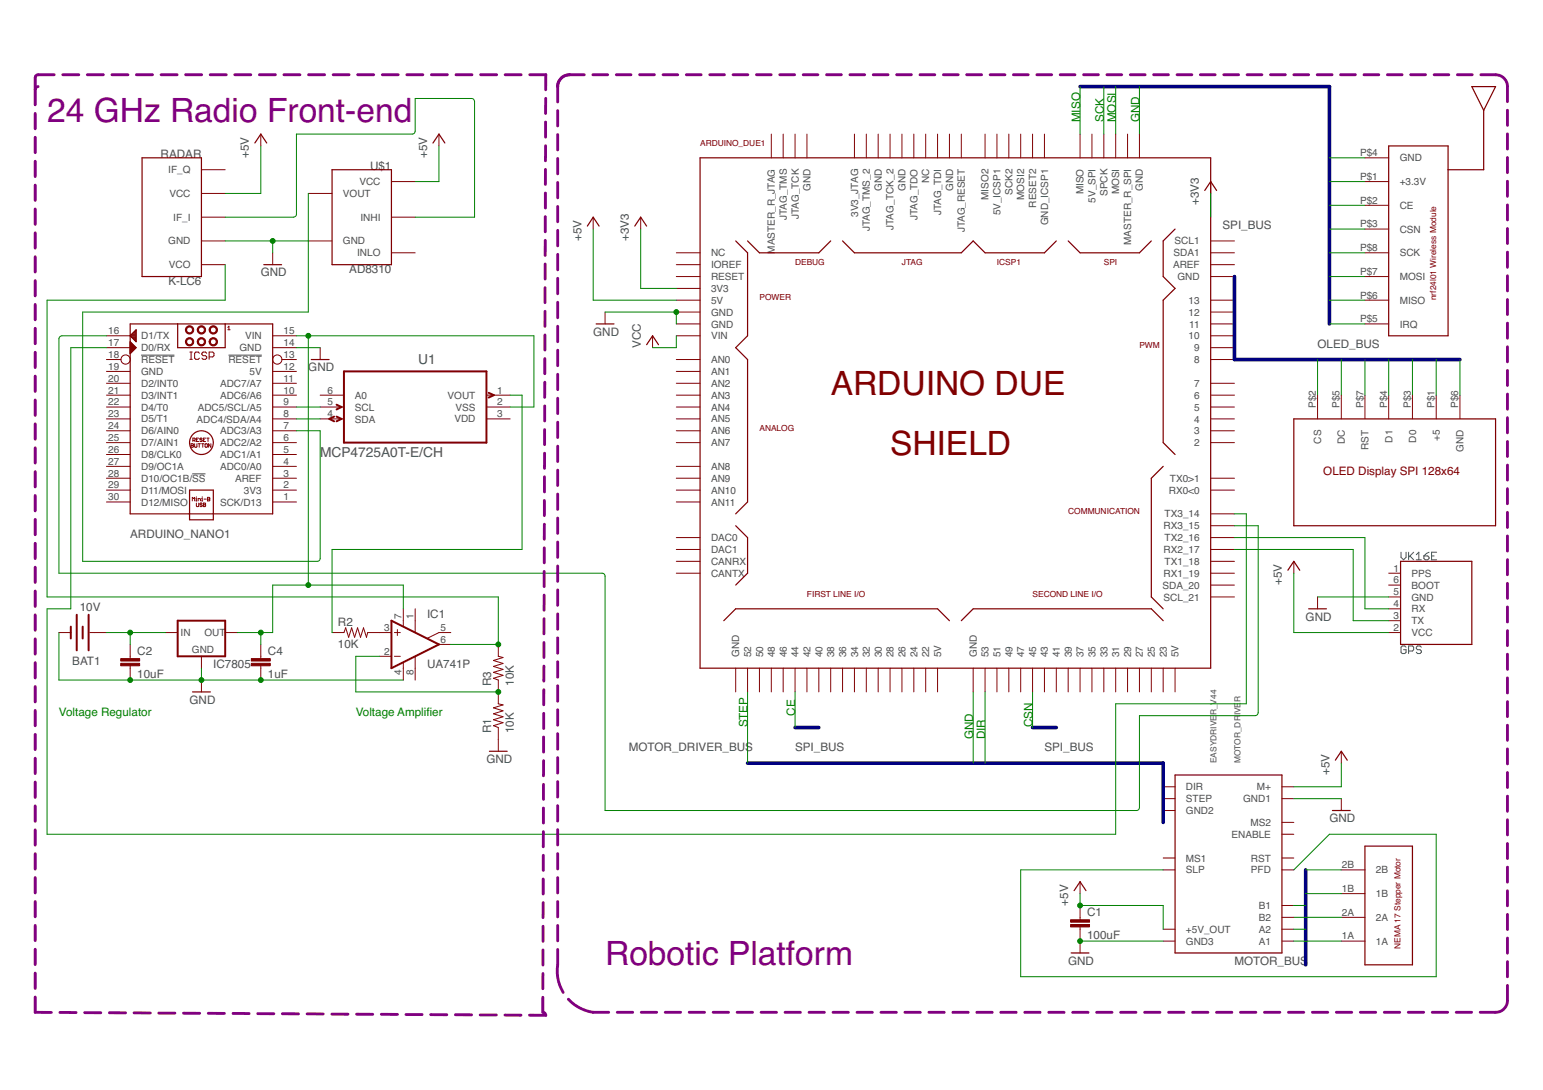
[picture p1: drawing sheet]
<svg xmlns="http://www.w3.org/2000/svg" width="297mm" height="210mm" viewBox="0 0 297 210" stroke-linecap="round" stroke-linejoin="round" font-family="sans-serif">
<g fill="none" stroke="#505050" stroke-width=".19">
<path d="M27.2 68.4h6.4M44 68.4h6.4M37 91.2h2.6M269.7 106.3v1l.5 .5 .5-.5v-1M271.2 106.3v1.5M271.4 107.1l.7 .7M272.1 106.3l-.9 1M272.6 106.8l.5-.5v1.5M272.6 107.8h1M274.1 107.1h.7l.3 .2v.2l-.3 .3h-.4l-.3-.3zM275.1 106.3l-.5 .3-.5 .5M275.6 107.1h.5"/>
<path d="M276.6 106.3h-1v1.5h1M270.7 124.6l-.3-.2h-.5l-.2 .2v1l.2 .3h.5l.3-.3v-.5h-.5M271.2 125.4h.7l.2-.3v-.5l-.2-.2h-.7v1.5M273.6 124.6l-.2-.2h-.5l-.3 .2v.3l.3 .2h.5l.2 .3v.2l-.2 .3h-.5l-.3-.3"/>
</g>
<g fill="none" stroke="#800000" stroke-width=".23">
<path d="M283.3 16.7h4.6l-2.3 4.6zM27.3 30.4h11.5v22.9h-11.5zM49.1 27.5l1.1-1.7 1.2 1.7M63.9 32.7h11.5v18.3h-11.5zM83.4 27.5l1.1-1.7 1.1 1.7M134.8 30.4h98.3v98.3h-98.3zM231.9 36.7l1.2-1.7 1.1 1.7M267.3 28.1h11.5v36.6h-11.5zM285.6 21.3v11.4h-6.8M50.8 51h3.4M113.1 43.5l1.1-1.7 1.1 1.7M122.2 43.5l1.1-1.7 1.2 1.7"/>
<path d="M141.6 46.4l2.3 2.3v16l-2.3 2.3 2.3 2.2v27.5l-2.3 2.3M143.9 46.4l2.3 2.3h11.4l2.3-2.3M162.2 46.4l2.3 2.3h20.6l2.2-2.3 2.3 2.3h11.5l2.2-2.3M205.6 46.4l2.3 2.3h11.5l2.2-2.3M226.2 44.1l-2.3 2.3v6.9l2.3 2.2-2.3 2.3v27.4l2.3 2.3M25.1 62.4h27.4v36.6h-27.4zM25.1 66.9h1.1M25.1 64.7l1.1-1.2v2.3zM25.1 65.8l1.1 1.2M25.1 67.9h.2M25.1 67.7h.4M25.1 67.5h.6"/>
<path d="M25.1 67.3h.7M25.1 67.1h1M25.1 66.7h.9M25.1 66.5h.7M25.1 66.3h.5M25.1 66.1h.3M25.1 65.9h.1M25.1 64.7h1.1M25.2 64.6h1M25.3 65h.9M25.4 64.4h.8M25.5 65.2h.7"/>
<path d="M25.6 64.2h.6M25.7 65.3h.5M25.8 64h.4M25.9 65.6h.3M26 63.8h.2M26.1 65.7h.1M26.2 63.6h.1M26.2 67l-1.1 1.1M34.2 62.4v4.6h9.1v-4.6M59.9 69.2h3.5M114.8 62.4h3.4M124.5 66.4l1.1-1.7 1.2 1.7"/>
<path d="M36.5 94.4h4.6v5.7h-4.6zM223.9 89.8l-2.3 2.3v22.9l2.3 2.2M249.1 80.7h38.8v20.5h-38.8zM139.3 119.5l2.3-2.3h38.9l2.3 2.3M141.6 101.2l2.3 2.3v6.9l-2.3 2.3M185.1 119.5l2.2-2.3h34.3l2.3 2.3M247.9 109.8l1.2-1.7 1.1 1.7M251.9 117.2h3.5M269.6 108.1h13.7v16h-13.7zM37.1 133.2h3.4M94.2 144.7h3.4M226.2 149.2h20.6v34.3h-20.6z"/>
<path d="M256.5 156.1h3.4M257.1 146.4l1.1-1.7 1.2 1.7M206.8 171.5l1.1-1.7 1.2 1.7M262.8 162.9h9.1v22.9h-9.1zM206.2 183.5h3.4"/>
<circle cx="38.8" cy="85.2" r="2.29"/>
</g>
<g fill="none" stroke="#800000" stroke-width=".19">
<path d="M38.8 32.7h4.5M38.8 37.3h4.5M50.2 25.8v2.3M59.4 37.3h4.5M75.4 35h4.5M84.5 25.8v2.3M148.5 25.8v4.6M150.8 25.8v4.6M153.1 25.8v4.6M155.3 25.8v4.6M164.5 25.8v4.6M166.8 25.8v4.6"/>
<path d="M169.1 25.8v4.6M171.3 25.8v4.6M173.6 25.8v4.6M175.9 25.8v4.6M178.2 25.8v4.6M180.5 25.8v4.6M182.8 25.8v4.6M185.1 25.8v4.6M189.6 25.8v4.6M191.9 25.8v4.6M194.2 25.8v4.6M196.5 25.8v4.6"/>
<path d="M198.8 25.8v4.6M201.1 25.8v4.6M207.9 25.8v4.6M210.2 25.8v4.6M212.5 25.8v4.6M214.8 25.8v4.6M217.1 25.8v4.6M219.4 25.8v4.6M233.1 35v2.3M262.8 30.4h4.5M262.8 35h4.5M262.8 39.5h4.5"/>
<path d="M38.8 51h4.5M38.8 46.4h4.5M38.8 41.8h4.5M52.5 48.7v2.3M59.4 46.4h4.5M75.4 48.7h4.5M75.4 41.8h4.5M114.2 41.8v2.3M123.3 41.8v2.3M130.2 48.7h4.6M130.2 51h4.6M130.2 53.3h4.6"/>
<path d="M130.2 55.5h4.6M130.2 57.8h4.6M233.1 48.7h4.5M233.1 51h4.5M233.1 53.3h4.5M233.1 57.8h4.5M233.1 46.4h4.5M262.8 48.7h4.5M262.8 53.3h4.5M262.8 57.8h4.5M262.8 44.1h4.5M20.5 69.2h2.8"/>
<path d="M20.5 71.5h4.6M20.5 73.8h4.6M20.5 76.1h4.6M20.5 78.4h4.6M20.5 67h4.6M20.5 64.7h4.6M36.6 69.2h.4M36.6 67.8h.4M36.8 67.8v1.4M38.4 68l-.2-.2h-.5l-.2 .2v1l.2 .2h.5l.2-.2M39.8 68l-.2-.2h-.5l-.2 .2v.3l.2 .2h.5l.2 .2v.3l-.2 .2h-.5l-.2-.2M40.3 68.7h.7l.2-.2v-.5l-.2-.2h-.7v1.4"/>
<path d="M43.9 63.1l.2-.3v.7M43.9 63.5h.4M52.5 71.5h4.6M52.5 73.8h4.6M52.5 76.1h4.6M52.5 78.4h4.6M52.5 67h4.6M52.5 64.7h4.6M54.3 69.2h2.8M61.6 76.1h4.6M61.6 78.4h4.6M61.6 67v2.2"/>
<path d="M93.6 76.1h4.6M93.6 78.4h4.6M116.5 60.1v2.3M125.6 64.7v2.3M130.2 60.1h4.6M130.2 62.4h4.6M130.2 69.2h4.6M130.2 71.5h4.6M130.2 73.8h4.6M130.2 76.1h4.6M130.2 78.4h4.6M130.2 64.7h4.6"/>
<path d="M233.1 60.1h4.5M233.1 62.4h4.5M233.1 69.2h4.5M233.1 73.8h4.5M233.1 76.1h4.5M233.1 78.4h4.5M233.1 67h4.5M233.1 64.7h4.5M253.6 76.1v4.6M258.2 76.1v4.6M262.8 62.4h4.5M262.8 76.1v4.6"/>
<path d="M267.3 76.1v4.6M271.9 76.1v4.6M276.5 76.1v4.6M281.1 76.1v4.6M20.5 80.7h4.6M20.5 83h4.6M20.5 85.2h4.6M20.5 89.8h4.6M20.5 92.1h4.6M20.5 94.4h4.6M20.5 96.7h4.6M20.5 87.5h4.6"/>
<path d="M36.8 85.4l.4 .2-.1 .5h-.3zM36.8 85.8h.3M37 96.5v-.7l.2 .2 .3-.2v.7M37.1 84.8h.4l.1-.3-.5-.1v.6M37.4 84.8l.2 .2M37.5 85.4l.1 .7 .3-.1v-.6M37.7 96h.1v.5M37.7 96.5h.2M37.8 95.7v.1M37.8 96.9l.1 .7 .3-.2v-.5M37.8 84.7h.2M38.1 96.5v-.5l.5 .1v.4"/>
<path d="M38.1 85.4h.5M38.2 84.4h-.4v.6h.4M38.4 85.4v.7M38.8 96h.1v.5M38.8 96.5h.2M38.8 85.4h.5M38.9 84.5l-.1-.1-.3 .1 .1 .2 .3 .1-.1 .2-.3-.1M38.9 95.7v.1M38.9 97l-.3-.1-.1 .2 .3 .1 .1 .2-.1 .2-.3-.2M39 85.4v.7M39.2 96.9l.4 .1-.1 .6h-.3zM39.2 97.2h.3"/>
<path d="M39.2 84.7h.2M39.3 96.1h.4M39.6 84.4h-.4v.6h.4M39.6 85.4l.3 .2-.1 .5-.3-.1v-.4zM39.8 84.4h.5M39.9 95.8l.5 .1-.1 .2 .1 .3-.1 .1h-.4zM39.9 96.1h.4M40 84.4v.6M40.6 85.4v.7l-.4-.7v.7M52.5 80.7h4.6M52.5 83h4.6M52.5 85.2h4.6"/>
<path d="M52.5 89.8h4.6M52.5 92.1h4.6M52.5 94.4h4.6M52.5 96.7h4.6M52.5 87.5h4.6M61.6 80.7h4.6M93.6 80.7h4.6M130.2 80.7h4.6M130.2 83h4.6M130.2 85.2h4.6M130.2 89.8h4.6M130.2 92.1h4.6"/>
<path d="M130.2 94.4h4.6M130.2 96.7h4.6M233.1 80.7h4.5M233.1 83h4.5M233.1 85.2h4.5M233.1 92.1h4.5M233.1 94.4h4.5M233.1 99h4.5M77.6 117.2v3.4M79.9 117.2v4.6M130.2 103.5h4.6M130.2 105.8h4.6"/>
<path d="M130.2 108.1h4.6M130.2 110.4h4.6M233.1 103.5h4.5M233.1 105.8h4.5M233.1 108.1h4.5M233.1 110.4h4.5M233.1 115h4.5M233.1 112.7h4.5M233.1 101.2h4.5M249.1 108.1v2.3M253.6 115v2.2M267.3 110.4h2.3"/>
<path d="M267.3 115h2.3M267.3 112.7h2.3M267.3 117.2h2.3M267.3 119.5h2.3M11.3 121.8h2.3M17.3 121.8h3.2M25.1 124.1v2.7M25.1 128.2v2.8M31.9 121.8h2.3M38.8 126.4v2.3M38.8 131v2.2M43.3 121.8h2.3"/>
<path d="M50.2 124.1v2.7M50.2 128.2v2.8M63.9 121.8h2.3l.3-.9 .6 1.8 .6-1.8 .6 1.8 .5-1.8 .6 1.8 .6-1.8 .5 1.8 .3-.9h4.6M73.1 126.4h2.3M75.9 121.8h1.2M75.9 126.4h1.2M76.5 121.2v1.2M77.6 127.6v3.4M79.9 126.4v4.6M84.5 124.1h2.3M86.8 121.8h-2.3l-2.2 1.1M95.9 124.1v2.3l.9 .2-1.8 .6 1.8 .6-1.8 .5 1.8 .6-1.8 .6 1.8 .5-1.8 .6 .9 .4v4.5l.9 .2-1.8 .6 1.8 .6-1.8 .6 1.8 .5-1.8 .6 1.8 .6-1.8 .5 .9 .4v4.6"/>
<path d="M141.6 128.7v4.5M143.9 128.7v4.5M146.2 128.7v4.5M148.5 128.7v4.5M150.8 128.7v4.5M153.1 128.7v4.5M155.3 128.7v4.5M157.6 128.7v4.5M159.9 128.7v4.5M162.2 128.7v4.5M164.5 128.7v4.5M166.8 128.7v4.5"/>
<path d="M169.1 128.7v4.5M171.3 128.7v4.5M173.6 128.7v4.5M175.9 128.7v4.5M178.2 128.7v4.5M180.5 128.7v4.5M187.3 128.7v4.5M189.6 128.7v4.5M191.9 128.7v4.5M194.2 128.7v4.5M196.5 128.7v4.5M198.8 128.7v4.5"/>
<path d="M201.1 128.7v4.5M203.3 128.7v4.5M205.6 128.7v4.5M207.9 128.7v4.5M210.2 128.7v4.5M212.5 128.7v4.5M214.8 128.7v4.5M217.1 128.7v4.5M219.4 128.7v4.5M221.6 128.7v4.5M223.9 128.7v4.5M226.2 128.7v4.5"/>
<path d="M267.3 121.8h2.3M223.9 153.8h2.3M223.9 151.5h2.3M223.9 156.1h2.3M246.8 158.4h2.3M246.8 153.8h2.3M246.8 151.5h2.3M258.2 144.7v2.3M258.2 153.8v2.3M207.9 169.8v2.3M207.9 174.4v2.7M207.9 178.5v5"/>
<path d="M223.9 167.5h2.3M223.9 178.9h2.3M223.9 165.2h2.3M246.8 176.7h2.3M246.8 167.5h2.3M246.8 178.9h2.3M246.8 174.4h2.3M246.8 165.2h2.3M246.8 160.7h2.3M258.2 176.7h4.6M258.2 172.1h4.6M258.2 167.5h4.6"/>
<path d="M223.9 181.2h2.3M246.8 181.2h2.3M258.2 181.2h4.6"/>
<circle cx="24.2" cy="69.2" r=".89"/>
<circle cx="53.4" cy="69.2" r=".89"/>
</g>
<g fill="#800000" stroke="#800000" stroke-width=".19">
<path d="M206.1 178h3.6v.5h-3.6z"/>
<path d="M206.1 177.1h3.6v.5h-3.6z"/>
<path d="M23.2 127.7h3.7v.5h-3.7z"/>
<path d="M23.2 126.8h3.7v.5h-3.7z"/>
<path d="M48.4 127.7h3.6v.5h-3.6z"/>
<path d="M48.4 126.8h3.6v.5h-3.6z"/>
</g>
<g fill="#800000" stroke="#800000" stroke-width=".19">
<path d="M35.9 65.3a.81 .81 0 0 1 1.3 .1 .81 .81 0 0 1-.5 1.2 .81 .81 0 0 1-1-.8h.2a.57 .57 0 0 1 .8-.5 .57 .57 0 0 1 .2 .9 .57 .57 0 0 1-.9-.2l-.1-.2h-.2z" fill-rule="evenodd"/>
<path d="M38.2 63a.81 .81 0 0 1 1.3 .1 .81 .81 0 0 1-.5 1.2 .81 .81 0 0 1-1-.8h.2a.57 .57 0 0 1 .8-.5 .57 .57 0 0 1 .2 .9 .57 .57 0 0 1-1-.2v-.2h-.2z" fill-rule="evenodd"/>
<path d="M40.4 63a.81 .81 0 0 1 1.3 .1 .81 .81 0 0 1-.4 1.2 .81 .81 0 0 1-1-.8h.2a.57 .57 0 0 1 .8-.5 .57 .57 0 0 1 .2 .9 .57 .57 0 0 1-1-.2v-.2h-.2z" fill-rule="evenodd"/>
<path d="M35.9 63a.81 .81 0 0 1 1.3 .1 .81 .81 0 0 1-.5 1.2 .81 .81 0 0 1-1-.8h.2a.57 .57 0 0 1 .8-.5 .57 .57 0 0 1 .2 .9 .57 .57 0 0 1-.9-.2l-.1-.2h-.2z" fill-rule="evenodd"/>
<path d="M40.4 65.3a.81 .81 0 0 1 1.3 .1 .81 .81 0 0 1-.4 1.2 .81 .81 0 0 1-1-.8h.2a.57 .57 0 0 1 .8-.5 .57 .57 0 0 1 .2 .9 .57 .57 0 0 1-1-.2v-.2h-.2z" fill-rule="evenodd"/>
<path d="M38.2 65.3a.81 .81 0 0 1 1.3 .1 .81 .81 0 0 1-.5 1.2 .81 .81 0 0 1-1-.8h.2a.57 .57 0 0 1 .8-.5 .57 .57 0 0 1 .2 .9 .57 .57 0 0 1-1-.2v-.2h-.2z" fill-rule="evenodd"/>
</g>
<path d="M64.8 77.9l.9 .5-.9 .4M66.2 71.5h27.4v13.7h-27.4zM94.1 75.6l1 .5-1 .5M64.3 80.2l-.9 .5 .9 .4M64.8 80.2l.9 .5-.9 .4M14.8 118.4v6.8M17.1 118.4v6.8M34.2 119.5h9.1v6.9h-9.1zM75.4 119.5l9.1 4.6-9.1 4.6zM13.6 120.7v2.3M15.9 120.7v2.3" fill="none" stroke="#800000" stroke-width=".38"/>
<path d="M207.9 16.7h48v45.7M237.6 53.3v15.9h43.5M143.9 147h80v11.4M153.1 140.1h4.5M198.8 140.1h4.5M251.4 167.5v18.3" fill="none" stroke="#000080" stroke-width=".7"/>
<g fill="none" stroke="#008000" stroke-width=".19">
<path d="M207.9 16.7v9.1M212.5 16.7v9.1M214.8 16.7v9.1M219.4 16.7v9.1M50.2 28.1v9.2h-6.9M59.4 37.3v22.8h-43.5v48h45.2l.3-.1 .2-.5v-24.5h-4.5M84.5 28.1v6.9h-4.6M233.1 37.3v4.5M255.9 30.4h6.9M255.9 35h6.9M255.9 39.5h6.9M43.3 41.8h13.2l.5-.2 .1-.3v-15.5h22.4l.3-.2 .1-.3v-6.3h11.1l.2 .2 .2 .3v22.3h-11.5"/>
<path d="M43.3 51v6.8h-34.2v57.2h86.8v9.1h-9.1M43.3 46.4h16.1M52.5 46.4v2.3M114.2 44.1v13.7h16M123.3 44.1v11.4h6.9M255.9 57.8h6.9M255.9 44.1h6.9M255.9 48.7h6.9M255.9 53.3h6.9M20.5 64.7h-8.6l-.3 .1-.3 .4v45.2h104.8l.3 .2 .1 .4v45.1h102.4l.3-.2 .2-.4v-17.7h22.2l.4-.1 .2-.3v-36.2h-4.6M20.5 67h-6.9v50.2h-4.5v43.5h205.7v-25.2h25.1v-36.5h-2.3M57.1 67h4.5"/>
<path d="M57.1 78.4h4.5M57.1 64.7h45.7v13.7h-4.6M59.4 64.7v48M98.2 76.1h2.3v29.7h-36.6v16M116.5 60.1h13.7v2.3M130.2 64.7v2.3h-4.6M253.6 69.2v6.9M255.9 62.4h6.9M258.2 69.2v6.9M262.8 69.2v6.9M267.3 69.2v6.9M271.9 69.2v6.9"/>
<path d="M276.5 69.2v6.9M281.1 69.2v6.9M57.1 80.7h4.5M77.6 117.2v-4.5h-25.1v9.1h-6.9M237.6 103.5h25.2v13.7h4.5M237.6 105.8h22.9v13.7h6.8M249.1 110.4v11.4h18.2M253.6 115h13.7M11.3 121.8v9.2h66.3M20.5 121.8h11.4M25.1 121.8v2.3M38.8 128.7v2.3"/>
<path d="M50.2 121.8v2.3M73.1 126.4h-4.6v6.8h27.4M143.9 133.2v13.8M153.1 133.2v6.9M187.3 133.2v13.8M189.6 133.2v13.8M198.8 133.2v6.9M249.1 153.8h9.1M258.2 147v4.5h-9.1M207.9 172.1v2.3h16v4.5M223.9 167.5h-27.4v20.6h80v-27.4h-20.6l-6.8 6.8M249.1 174.4h2.3"/>
<path d="M249.1 176.7h9.1M249.1 178.9h2.3M251.4 167.5h6.8M251.4 172.1h6.8M207.9 181.2h16M249.1 181.2h9.1"/>
</g>
<g fill="#008000" stroke="#008000" stroke-width=".19">
<circle cx="130.2" cy="60.1" r=".47"/>
<circle cx="207.9" cy="181.2" r=".47"/>
<circle cx="52.5" cy="46.4" r=".47"/>
<circle cx="38.8" cy="131" r=".47"/>
<circle cx="25.1" cy="131" r=".47"/>
<circle cx="50.2" cy="131" r=".47"/>
<circle cx="207.9" cy="174.4" r=".47"/>
<circle cx="25.1" cy="121.8" r=".47"/>
<circle cx="50.2" cy="121.8" r=".47"/>
<circle cx="59.4" cy="64.7" r=".47"/>
<circle cx="59.4" cy="112.7" r=".47"/>
<circle cx="95.9" cy="133.2" r=".47"/>
<circle cx="95.9" cy="124.1" r=".47"/>
</g>
<g fill="none" stroke="#800080" stroke-width=".55">
<path d="M7.3 16.7l-.4 .2-.1 .4M10.4 14.4h-3.1l-.4 .2-.1 .4v5.2M12.1 14.4h3.1M16.8 14.4h3.1M21.5 14.4h3.1M26.3 14.4h3.1M31 14.4h3.1M35.7 14.4h3.1M40.5 14.4h3.1M45.2 14.4h3.1M49.9 14.4h3.1M54.7 14.4h3"/>
<path d="M59.4 14.4h3.1M64.1 14.4h3.1M68.9 14.4h3M73.6 14.4h3.1M78.3 14.4h3.1M83.1 14.4h3M87.8 14.4h3.1M92.5 14.4h3.1M97.2 14.4h3.1M102 14.4h3.1v2.9M105.1 18.9l-.1 3M112.5 14.4h-2.9a2.26 2.26 0 0 0-2.2 2.3v2.9"/>
<path d="M114.1 14.4h2.9M118.6 14.4h2.9M123.1 14.4h2.9M127.6 14.4h2.9M132.1 14.4h2.9M136.6 14.4h2.9M141.1 14.4h2.9M145.6 14.4h2.9M150.1 14.4h2.9M154.6 14.4h2.9M159.1 14.4h2.9M163.6 14.4h2.9"/>
<path d="M168.1 14.4h2.9M172.6 14.4h2.9M177.1 14.4h2.9M181.6 14.4h2.9M186.1 14.4h2.9M190.6 14.4h2.9M195.1 14.4h2.9M199.6 14.4h2.9M204.1 14.4h2.8M208.6 14.4h2.9M213.1 14.4h2.8M217.6 14.4h2.9"/>
<path d="M222.1 14.4h2.8M226.6 14.4h2.8M231.1 14.4h2.8M235.6 14.4h2.8M240.1 14.4h2.8M244.6 14.4h2.8M249.1 14.4h2.8M253.6 14.4h2.8M258.1 14.4h2.8M262.6 14.4h2.8M267.1 14.4h2.8M271.6 14.4h2.8"/>
<path d="M276.1 14.4h2.8M280.6 14.4h2.8M285.1 14.4h2.8a2.26 2.26 0 0 1 2.3 2.3v2.9M6.8 21.8v3M6.8 26.4v3M6.8 31.1v2.9M6.8 35.6v3M105 37.2v2.9M105 32.6v2.9M105 28.1v2.9M105 23.5v2.9M107.4 21.3v3"/>
<path d="M107.4 25.9v3M107.4 30.5v3M107.4 35.1v3M107.4 39.8v2.9M290.2 21.2v3M290.2 25.8v2.9M290.2 30.3v3M290.2 34.9v2.9M290.2 39.5v2.9M6.8 40.2v3M6.8 44.8v3M6.8 49.4v3"/>
<path d="M6.8 54v3M6.8 58.6v3M104.9 55.4v2.9M104.9 59.9v2.9M104.9 50.8v2.9M105 41.7v2.9M105 46.3l-.1 2.9M107.4 44.4v2.9M107.4 49v3M107.4 53.6v3M107.4 58.2v3M290.2 44v2.9"/>
<path d="M290.2 48.6v2.9M290.2 53.1v2.9M290.2 57.7v2.9M6.8 63.2v3M6.8 67.8v3M6.8 72.4v3M6.8 77v3M104.9 78.2v2.9M104.9 69v3M104.9 73.6v2.9M104.9 64.5v2.9M107.4 62.8v3"/>
<path d="M107.4 67.4v3M107.4 72.1v2.9M107.4 76.7v3M290.2 62.2v2.9M290.2 66.8v2.9M290.2 71.3v2.9M290.2 75.9v2.9M6.8 81.6v3M6.8 86.2v3M6.8 90.8v3M6.8 95.4v3M104.8 96.4v2.9"/>
<path d="M104.8 91.8v2.9M104.8 82.7v2.9M104.8 87.3v2.9M107.4 81.3v3M107.4 85.9v3M107.4 90.5v3M107.4 95.1v3M107.4 99.8v2.9M290.2 80.4v3M290.2 85v2.9M290.2 89.6v2.9M290.2 94.1v2.9"/>
<path d="M290.2 98.7v2.9M6.8 100v3M6.8 104.6v3M6.8 109.2v3M6.8 113.8v3M6.8 118.4v3M104.7 119.1v3M104.8 114.6l-.1 2.9M104.8 110v3M104.8 105.5v2.9M104.8 100.9v2.9M107.4 104.4v2.9"/>
<path d="M107.4 109v3M107.4 113.6v3M107.4 118.2v3M290.2 103.2v2.9M290.2 107.8v2.9M290.2 112.3v2.9M290.2 116.9v2.9M6.8 123v3M6.8 127.6v3M6.8 132.2v3M6.8 136.8v3M104.7 137.4v2.9"/>
<path d="M104.7 132.8v2.9M104.7 128.3v2.9M104.7 123.7v2.9M107.4 122.8v3M107.4 127.4v3M107.4 132.1v2.9M107.4 136.7v3M290.2 121.4v2.9M290.2 126v2.9M290.2 130.5v3M290.2 135.1v2.9M290.2 139.7v2.9"/>
<path d="M6.8 141.4v3M6.8 146v3M6.8 150.6v3M6.8 155.2v3M6.8 159.8v3M104.6 155.6v2.9M104.6 151v2.9M104.6 141.9v2.9M104.6 146.5v2.9M107.4 141.3v3M107.4 145.9v3M107.4 150.5v3"/>
<path d="M107.4 155.2v2.9M107.4 159.8v2.9M290.2 144.2v2.9M290.2 148.8v2.9M290.2 153.3v2.9M290.2 157.9v2.9M6.8 164.4v3M6.8 169v3M6.8 173.6v3M6.8 178.2v2.9M104.5 178.4v2.9M104.6 173.8l-.1 2.9"/>
<path d="M104.6 169.3v2.9M104.6 164.7v2.9M104.6 160.1v3M107.4 164.4v2.9M107.4 169v3M107.4 173.6v3M107.4 178.2v3M290.2 162.4v2.9M290.2 167v2.9M290.2 171.5v2.9M290.2 176.1v2.9M6.8 182.8v3"/>
<path d="M6.8 187.4v3M6.8 192v2.9l3.1 .1M11.5 195h3.1M16.3 195h3.1M21.1 195l3.1 .1M25.8 195.1h3.1M30.6 195.1h3.1M35.3 195.1h3.1M40.1 195.1l3.1 .1M44.9 195.2h3.1M49.6 195.2h3.1M54.4 195.2h3.1"/>
<path d="M59.1 195.2l3.1 .1M63.9 195.3h3.1M68.6 195.3h3.2M73.4 195.3h3.1M78.1 195.4h3.2M82.9 195.4h3.1M87.7 195.4h3.1M92.4 195.5h3.1M97.2 195.5h3.1M104.5 192v2.9l.3 .2 .3 .4h-3.2M104.5 187.5v2.9M104.5 182.9v2.9"/>
<path d="M107.4 182.8v3a8 8 0 0 0 1 5.3M109.4 192.4a8.1 8.1 0 0 0 4.8 2.5h3M118.8 194.9h3M123.4 194.9h3M128.1 194.9h2.9M132.7 194.9h2.9M137.3 194.9h3M141.9 194.9h3M146.5 194.9h3M151.1 194.9h3M155.7 194.9h3M160.4 194.9h2.9"/>
<path d="M165 194.9h2.9M169.6 194.9h3M174.2 194.9h3M178.8 194.9h3M183.4 194.9h3M188 194.9h3M192.7 194.9h2.9M197.3 194.9h2.9M201.9 194.9h3M206.5 194.9h3M211.1 194.9h3M215.7 194.9h3"/>
<path d="M220.3 194.9h3M225 194.9h2.9M229.6 194.9h2.9M234.2 194.9h3M238.8 194.9h3M243.4 194.9h3M248 194.9h3M252.6 194.9h3M257.3 194.9h2.9M261.9 194.9h2.9M266.5 194.9h3M271.1 194.9h3"/>
<path d="M275.7 194.9h3M280.3 194.9h3M290.2 189.8v2.9a2.29 2.29 0 0 1-2.3 2.2h-3M290.2 180.6v3M290.2 185.2v2.9"/>
</g>
<g font-size="6.5" fill="#800080">
<text x="9.1" y="23.5">24 GHz Radio Front-end</text>
<text x="116.5" y="185.8">Robotic Platform</text>
</g>
<g font-size="6.5" fill="#800000">
<text x="159.9" y="76.1">ARDUINO DUE</text>
<text x="171.3" y="87.5">SHIELD</text>
</g>
<g font-size="2.6" fill="#505050">
<text x="80.5" y="70.1">U1</text>
<text x="61.6" y="88.1">MCP4725A0T-E/CH</text>
</g>
<g font-size="2.2" fill="#008000">
<text x="207.9" y="23.5" transform="rotate(-90 207.9 23.5)">MISO</text>
<text x="212.5" y="23.5" transform="rotate(-90 212.5 23.5)">SCK</text>
<text x="214.8" y="23.5" transform="rotate(-90 214.8 23.5)">MOSI</text>
<text x="219.3" y="23.5" transform="rotate(-90 219.3 23.5)">GND</text>
<text x="11.3" y="137.8">Voltage Regulator</text>
<text x="68.5" y="137.8">Voltage Amplifer</text>
<text x="82.1" y="137.8">i</text>
<text x="153.1" y="137.8" transform="rotate(-90 153.1 137.8)">CE</text>
<text x="143.9" y="140.1" transform="rotate(-90 143.9 140.1)">STEP</text>
<text x="187.3" y="142.4" transform="rotate(-90 187.3 142.4)">GND</text>
<text x="189.6" y="142.4" transform="rotate(-90 189.6 142.4)">DIR</text>
<text x="198.8" y="140.1" transform="rotate(-90 198.8 140.1)">CSN</text>
</g>
<g font-size="2.2" fill="#505050">
<text x="30.9" y="30.4">RADAR</text>
<text x="47.9" y="30.4" transform="rotate(-90 47.9 30.4)">+5V</text>
<text x="71.2" y="32.7">U$1</text>
<text x="82.2" y="30.4" transform="rotate(-90 82.2 30.4)">+5V</text>
<text x="230.8" y="39.5" transform="rotate(-90 230.8 39.5)">+3V3</text>
<text x="111.9" y="46.4" transform="rotate(-90 111.9 46.4)">+5V</text>
<text x="121.1" y="46.4" transform="rotate(-90 121.1 46.4)">+3V3</text>
<text x="235.3" y="44.1">SPI_BUS</text>
<text x="50.2" y="53.2">GND</text>
<text x="67.2" y="52.6">AD8310</text>
<text x="32.4" y="54.9">K-LC6</text>
<text x="114.2" y="64.7">GND</text>
<text x="59.3" y="71.5">GND</text>
<text x="123.3" y="67" transform="rotate(-90 123.3 67)">VCC</text>
<text x="253.6" y="67">OLED_BUS</text>
<text x="25.1" y="103.5">ARDUINO_NANO1</text>
<text x="246.8" y="112.7" transform="rotate(-90 246.8 112.7)">+5V</text>
<text x="15.3" y="117.7">10V</text>
<text x="82.2" y="119">IC1</text>
<text x="251.3" y="119.5">GND</text>
<text x="65.1" y="124.8">10K</text>
<text x="65.1" y="120.5">R2</text>
<text x="13.9" y="128">BAT1</text>
<text x="26.4" y="130.6">10uF</text>
<text x="26.4" y="126">C2</text>
<text x="41.1" y="128.7">IC7805</text>
<text x="51.6" y="130.6">1uF</text>
<text x="51.6" y="126">C4</text>
<text x="82.2" y="128.7">UA741P</text>
<text x="36.5" y="135.5">GND</text>
<text x="94.6" y="132.1" transform="rotate(-90 94.6 132.1)">R3</text>
<text x="98.9" y="132.1" transform="rotate(-90 98.9 132.1)">10K</text>
<text x="94.6" y="141.2" transform="rotate(-90 94.6 141.2)">R1</text>
<text x="98.9" y="141.2" transform="rotate(-90 98.9 141.2)">10K</text>
<text x="93.6" y="147">GND</text>
<text x="121.1" y="144.7">MOTOR_DRIVER_BUS</text>
<text x="153.1" y="144.7">SPI_BUS</text>
<text x="201.1" y="144.7">SPI_BUS</text>
<text x="255.9" y="149.2" transform="rotate(-90 255.9 149.2)">+5V</text>
<text x="255.9" y="158.4">GND</text>
<text x="205.6" y="174.4" transform="rotate(-90 205.6 174.4)">+5V</text>
<text x="209.3" y="176.3">C1</text>
<text x="205.6" y="185.8">GND</text>
<text x="209.3" y="180.9">100uF</text>
<text x="237.6" y="185.8">MOTOR_BUS</text>
</g>
<text font-size="2.2" fill="#800000" x="254.7" y="91.4">OLED Display SPI 128x64</text>
<g font-size="1.9" fill="#505050">
<text x="32.4" y="33.4">IF_Q</text>
<text x="69.2" y="35.6">VCC</text>
<text x="178.9" y="35.3" transform="rotate(-90 178.9 35.3)">NC</text>
<text x="261.8" y="30.1">P$4</text>
<text x="261.8" y="34.6">P$1</text>
<text x="269.4" y="31.1">GND</text>
<text x="269.4" y="35.6">+3.3V</text>
<text x="32.6" y="37.9">VCC</text>
<text x="66" y="37.9">VOUT</text>
<text x="156" y="36.8" transform="rotate(-90 156 36.8)">GND</text>
<text x="165.2" y="41.8" transform="rotate(-90 165.2 41.8)">3V3_JTAG</text>
<text x="169.8" y="36.8" transform="rotate(-90 169.8 36.8)">GND</text>
<text x="174.3" y="36.8" transform="rotate(-90 174.3 36.8)">GND</text>
<text x="181.2" y="41.4" transform="rotate(-90 181.2 41.4)">JTAG_TDI</text>
<text x="183.5" y="36.8" transform="rotate(-90 183.5 36.8)">GND</text>
<text x="190.3" y="38.5" transform="rotate(-90 190.3 38.5)">MISO2</text>
<text x="192.6" y="41.5" transform="rotate(-90 192.6 41.5)">5V_ICSP1</text>
<text x="194.9" y="37.5" transform="rotate(-90 194.9 37.5)">SCK2</text>
<text x="197.2" y="38.5" transform="rotate(-90 197.2 38.5)">MOSI2</text>
<text x="199.5" y="40" transform="rotate(-90 199.5 40)">RESET2</text>
<text x="208.6" y="37.4" transform="rotate(-90 208.6 37.4)">MISO</text>
<text x="210.9" y="39" transform="rotate(-90 210.9 39)">5V_SPI</text>
<text x="213.2" y="37.7" transform="rotate(-90 213.2 37.7)">SPCK</text>
<text x="215.5" y="37.4" transform="rotate(-90 215.5 37.4)">MOSI</text>
<text x="220" y="36.8" transform="rotate(-90 220 36.8)">GND</text>
<text x="261.8" y="39.2">P$2</text>
<text x="269.4" y="40.2">CE</text>
<text x="32.4" y="47.1">GND</text>
<text x="33.4" y="42.5">IF_I</text>
<text x="66" y="47.1">GND</text>
<text x="69.4" y="42.5">INHI</text>
<text x="151.5" y="42.4" transform="rotate(-90 151.5 42.4)">JTAG_TMS</text>
<text x="153.8" y="42.2" transform="rotate(-90 153.8 42.2)">JTAG_TCK</text>
<text x="167.5" y="44.6" transform="rotate(-90 167.5 44.6)">JTAG_TMS_2</text>
<text x="172" y="44.3" transform="rotate(-90 172 44.3)">JTAG_TCK_2</text>
<text x="176.6" y="42.4" transform="rotate(-90 176.6 42.4)">JTAG_TDO</text>
<text x="185.8" y="44.8" transform="rotate(-90 185.8 44.8)">JTAG_RESET</text>
<text x="201.8" y="43.4" transform="rotate(-90 201.8 43.4)">GND_ICSP1</text>
<text x="217.8" y="47.2" transform="rotate(-90 217.8 47.2)">MASTER_R_SPI</text>
<text x="226.1" y="47.1">SCL1</text>
<text x="261.8" y="43.8">P$3</text>
<text x="269.4" y="44.8">CSN</text>
<text x="32.5" y="51.6">VCO</text>
<text x="68.8" y="49.4">INLO</text>
<text x="136.9" y="49.4">NC</text>
<text x="136.9" y="51.6">IOREF</text>
<text x="136.9" y="53.9">RESET</text>
<text x="149.2" y="48.8" transform="rotate(-90 149.2 48.8)">MASTER_R_JTAG</text>
<text x="225.8" y="51.7">AREF</text>
<text x="225.9" y="49.4">SDA1</text>
<text x="226.7" y="53.9">GND</text>
<text x="261.8" y="48.4">P$8</text>
<text x="261.8" y="52.9">P$7</text>
<text x="269.4" y="49.4">SCK</text>
<text x="269.4" y="53.9">MOSI</text>
<text x="136.9" y="56.2">3V3</text>
<text x="136.9" y="58.5">5V</text>
<text x="228.8" y="58.5">13</text>
<text x="261.8" y="57.5">P$6</text>
<text x="269.4" y="58.5">MISO</text>
<text x="20.8" y="64.4">16</text>
<text x="27.2" y="65.4">D1/TX</text>
<text x="47.2" y="65.4">VIN</text>
<text x="54.6" y="64.4">15</text>
<text x="136.9" y="60.8">GND</text>
<text x="136.9" y="63.1">GND</text>
<text x="136.9" y="65.4">VIN</text>
<text x="228.8" y="65.4">10</text>
<text x="228.8" y="60.8">12</text>
<text x="228.9" y="63.1">11</text>
<text x="261.8" y="62.1">P$5</text>
<text x="269.4" y="63.1">IRQ</text>
<text x="20.8" y="66.6">17</text>
<text x="20.8" y="68.9">18</text>
<text x="20.8" y="71.2">19</text>
<text x="27.2" y="67.6">D0/RX</text>
<text x="27.2" y="69.9">RESET</text>
<text x="44" y="69.9">RESET</text>
<text x="46.1" y="67.6">GND</text>
<text x="54.6" y="71.2">12</text>
<text x="54.6" y="68.9">13</text>
<text x="54.6" y="66.6">14</text>
<text x="136.9" y="69.9">AN0</text>
<text x="229.9" y="69.9">8</text>
<text x="229.9" y="67.6">9</text>
<text x="20.8" y="73.5">20</text>
<text x="20.8" y="75.8">21</text>
<text x="27.2" y="72.2">GND</text>
<text x="27.2" y="74.5">D2/INT0</text>
<text x="27.2" y="76.8">D3/INT1</text>
<text x="42.4" y="76.8">ADC6/A6</text>
<text x="42.4" y="74.5">ADC7/A7</text>
<text x="48" y="72.2">5V</text>
<text x="54.6" y="75.8">10</text>
<text x="54.6" y="73.5">11</text>
<text x="63" y="75.8">6</text>
<text x="68.3" y="76.8">A0</text>
<text x="86.2" y="76.8">VOUT</text>
<text x="95.7" y="75.8">1</text>
<text x="136.9" y="72.2">AN1</text>
<text x="136.9" y="74.5">AN2</text>
<text x="136.9" y="76.8">AN3</text>
<text x="229.9" y="76.8">6</text>
<text x="229.9" y="74.5">7</text>
<text x="20.8" y="78.1">22</text>
<text x="20.8" y="80.4">23</text>
<text x="20.8" y="82.6">24</text>
<text x="27.2" y="79.1">D4/T0</text>
<text x="27.2" y="81.4">D5/T1</text>
<text x="27.2" y="83.6">D6/AIN0</text>
<text x="37.9" y="81.4">ADC4/SDA/A4</text>
<text x="38.1" y="79.1">ADC5/SCL/A5</text>
<text x="42.4" y="83.6">ADC3/A3</text>
<text x="54.6" y="82.6">7</text>
<text x="54.6" y="80.4">8</text>
<text x="54.6" y="78.1">9</text>
<text x="63" y="78.1">5</text>
<text x="63" y="80.4">4</text>
<text x="68.3" y="79.1">SCL</text>
<text x="68.3" y="81.4">SDA</text>
<text x="87.5" y="81.4">VDD</text>
<text x="87.7" y="79.1">VSS</text>
<text x="95.7" y="78.1">2</text>
<text x="95.7" y="80.4">3</text>
<text x="136.9" y="79.1">AN4</text>
<text x="136.9" y="81.4">AN5</text>
<text x="136.9" y="83.6">AN6</text>
<text x="229.9" y="83.6">3</text>
<text x="229.9" y="81.4">4</text>
<text x="229.9" y="79.1">5</text>
<text x="253.3" y="78.6" transform="rotate(-90 253.3 78.6)">P$2</text>
<text x="257.9" y="78.6" transform="rotate(-90 257.9 78.6)">P$5</text>
<text x="262.5" y="78.6" transform="rotate(-90 262.5 78.6)">P$7</text>
<text x="267" y="78.6" transform="rotate(-90 267 78.6)">P$4</text>
<text x="271.6" y="78.6" transform="rotate(-90 271.6 78.6)">P$3</text>
<text x="276.2" y="78.6" transform="rotate(-90 276.2 78.6)">P$1</text>
<text x="280.7" y="78.6" transform="rotate(-90 280.7 78.6)">P$6</text>
<text x="20.8" y="84.9">25</text>
<text x="20.8" y="87.2">26</text>
<text x="20.8" y="89.5">27</text>
<text x="27.2" y="85.9">D7/AIN1</text>
<text x="27.2" y="88.2">D8/CLK0</text>
<text x="42.4" y="88.2">ADC1/A1</text>
<text x="42.4" y="85.9">ADC2/A2</text>
<text x="54.6" y="89.5">4</text>
<text x="54.6" y="87.2">5</text>
<text x="54.6" y="84.9">6</text>
<text x="136.9" y="85.9">AN7</text>
<text x="229.9" y="85.9">2</text>
<text x="254.3" y="85.4" transform="rotate(-90 254.3 85.4)">CS</text>
<text x="258.9" y="85.5" transform="rotate(-90 258.9 85.5)">DC</text>
<text x="263.5" y="86.6" transform="rotate(-90 263.5 86.6)">RST</text>
<text x="268" y="85.2" transform="rotate(-90 268 85.2)">D1</text>
<text x="272.6" y="85.2" transform="rotate(-90 272.6 85.2)">D0</text>
<text x="277.2" y="85" transform="rotate(-90 277.2 85)">+5</text>
<text x="281.7" y="87" transform="rotate(-90 281.7 87)">GND</text>
<text x="20.8" y="91.8">28</text>
<text x="20.8" y="94.1">29</text>
<text x="27.2" y="90.5">D9/OC1A</text>
<text x="27.2" y="92.8">D10/OC1B/SS</text>
<text x="27.2" y="95.1">D11/MOSI</text>
<text x="42.4" y="90.5">ADC0/A0</text>
<text x="45.2" y="92.8">AREF</text>
<text x="47" y="95.1">3V3</text>
<text x="54.6" y="94.1">2</text>
<text x="54.6" y="91.8">3</text>
<text x="136.9" y="90.5">AN8</text>
<text x="136.9" y="92.8">AN9</text>
<text x="136.9" y="95.1">AN10</text>
<text x="225" y="95.1">RX0&lt;0</text>
<text x="225.2" y="92.8">TX0&gt;1</text>
<text x="20.8" y="96.3">30</text>
<text x="27.2" y="97.4">D12/MISO</text>
<text x="42.4" y="97.4">SCK/D13</text>
<text x="54.6" y="96.3">1</text>
<text x="136.9" y="97.4">AN11</text>
<text x="224" y="101.9">RX3_15</text>
<text x="224.2" y="99.6">TX3_14</text>
<text x="136.9" y="104.2">DAC0</text>
<text x="136.9" y="106.5">DAC1</text>
<text x="224" y="106.5">RX2_17</text>
<text x="224.2" y="104.2">TX2_16</text>
<text x="136.9" y="108.8">CANRX</text>
<text x="136.9" y="111.1">CANTX</text>
<text x="223.8" y="113.4">SDA_20</text>
<text x="224" y="111.1">RX1_19</text>
<text x="224.2" y="108.8">TX1_18</text>
<text x="268.2" y="112.3">6</text>
<text x="268.2" y="110.1">1</text>
<text x="271.7" y="113.4">BOOT</text>
<text x="271.7" y="111.1">PPS</text>
<text x="77.3" y="119.2" transform="rotate(-90 77.3 119.2)">7</text>
<text x="79.6" y="119.2" transform="rotate(-90 79.6 119.2)">1</text>
<text x="224" y="115.6">SCL_21</text>
<text x="268.2" y="116.9">4</text>
<text x="268.2" y="119.2">3</text>
<text x="268.2" y="114.6">5</text>
<text x="271.7" y="117.9">RX</text>
<text x="271.7" y="115.6">GND</text>
<text x="34.8" y="122.4">IN</text>
<text x="36.9" y="125.7">GND</text>
<text x="39.3" y="122.4">OUT</text>
<text x="73.9" y="121.5">3</text>
<text x="84.8" y="121.5">5</text>
<text x="84.8" y="123.8">6</text>
<text x="268.2" y="121.5">2</text>
<text x="271.7" y="122.5">VCC</text>
<text x="271.7" y="120.2">TX</text>
<text x="73.9" y="126.1">2</text>
<text x="77.3" y="130.1" transform="rotate(-90 77.3 130.1)">4</text>
<text x="79.6" y="130.1" transform="rotate(-90 79.6 130.1)">8</text>
<text x="142.3" y="126.6" transform="rotate(-90 142.3 126.6)">GND</text>
<text x="144.6" y="126.6" transform="rotate(-90 144.6 126.6)">52</text>
<text x="146.9" y="126.6" transform="rotate(-90 146.9 126.6)">50</text>
<text x="149.2" y="126.6" transform="rotate(-90 149.2 126.6)">48</text>
<text x="151.5" y="126.6" transform="rotate(-90 151.5 126.6)">46</text>
<text x="153.7" y="126.6" transform="rotate(-90 153.7 126.6)">44</text>
<text x="156" y="126.6" transform="rotate(-90 156 126.6)">42</text>
<text x="158.3" y="126.6" transform="rotate(-90 158.3 126.6)">40</text>
<text x="160.6" y="126.6" transform="rotate(-90 160.6 126.6)">38</text>
<text x="162.9" y="126.6" transform="rotate(-90 162.9 126.6)">36</text>
<text x="165.2" y="126.6" transform="rotate(-90 165.2 126.6)">34</text>
<text x="167.5" y="126.6" transform="rotate(-90 167.5 126.6)">32</text>
<text x="169.7" y="126.6" transform="rotate(-90 169.7 126.6)">30</text>
<text x="172" y="126.6" transform="rotate(-90 172 126.6)">28</text>
<text x="174.3" y="126.6" transform="rotate(-90 174.3 126.6)">26</text>
<text x="176.6" y="126.6" transform="rotate(-90 176.6 126.6)">24</text>
<text x="178.9" y="126.6" transform="rotate(-90 178.9 126.6)">22</text>
<text x="181.2" y="126.6" transform="rotate(-90 181.2 126.6)">5V</text>
<text x="188" y="126.6" transform="rotate(-90 188 126.6)">GND</text>
<text x="190.3" y="126.6" transform="rotate(-90 190.3 126.6)">53</text>
<text x="192.6" y="126.6" transform="rotate(-90 192.6 126.6)">51</text>
<text x="194.9" y="126.6" transform="rotate(-90 194.9 126.6)">49</text>
<text x="197.2" y="126.6" transform="rotate(-90 197.2 126.6)">47</text>
<text x="199.5" y="126.6" transform="rotate(-90 199.5 126.6)">45</text>
<text x="201.7" y="126.6" transform="rotate(-90 201.7 126.6)">43</text>
<text x="204" y="126.6" transform="rotate(-90 204 126.6)">41</text>
<text x="206.3" y="126.6" transform="rotate(-90 206.3 126.6)">39</text>
<text x="208.6" y="126.6" transform="rotate(-90 208.6 126.6)">37</text>
<text x="210.9" y="126.6" transform="rotate(-90 210.9 126.6)">35</text>
<text x="213.2" y="126.6" transform="rotate(-90 213.2 126.6)">33</text>
<text x="215.5" y="126.6" transform="rotate(-90 215.5 126.6)">31</text>
<text x="217.7" y="126.6" transform="rotate(-90 217.7 126.6)">29</text>
<text x="220" y="126.6" transform="rotate(-90 220 126.6)">27</text>
<text x="222.3" y="126.6" transform="rotate(-90 222.3 126.6)">25</text>
<text x="224.6" y="126.6" transform="rotate(-90 224.6 126.6)">23</text>
<text x="226.9" y="126.6" transform="rotate(-90 226.9 126.6)">5V</text>
<text x="228.3" y="152.2">DIR</text>
<text x="228.3" y="154.5">STEP</text>
<text x="239.3" y="154.5">GND1</text>
<text x="241.9" y="152.2">M+</text>
<text x="228.3" y="156.8">GND2</text>
<text x="237.1" y="161.3">ENABLE</text>
<text x="240.7" y="159.1">MS2</text>
<text x="228.3" y="165.9">MS1</text>
<text x="240.8" y="165.9">RST</text>
<text x="258.3" y="167.2">2B</text>
<text x="228.3" y="168.2">SLP</text>
<text x="240.8" y="168.2">PFD</text>
<text x="258.3" y="171.8">1B</text>
<text x="264.9" y="172.8">1B</text>
<text x="264.9" y="168.2">2B</text>
<text x="228.3" y="179.6">+5V_OUT</text>
<text x="242.3" y="179.6">A2</text>
<text x="242.3" y="177.3">B2</text>
<text x="242.3" y="175.1">B1</text>
<text x="258.3" y="176.3">2A</text>
<text x="264.9" y="177.4">2A</text>
<text x="228.3" y="181.9">GND3</text>
<text x="242.3" y="181.9">A1</text>
<text x="258.3" y="180.9">1A</text>
<text x="264.9" y="181.9">1A</text>
</g>
<g font-size="1.6" fill="#800000">
<text x="134.8" y="28.1">ARDUINO_DUE1</text>
<text x="153.1" y="51">DEBUG</text>
<text x="173.6" y="51">JTAG</text>
<text x="191.9" y="51">ICSP1</text>
<text x="212.5" y="51">SPI</text>
<text x="146.2" y="57.8">POWER</text>
<text x="276.5" y="57.8" transform="rotate(-90 276.5 57.8)">nrf24l01 Wireless Module</text>
<text x="219.3" y="67">PWM</text>
<text x="146.2" y="83">ANALOG</text>
<text x="205.6" y="99">COMMUNICATION</text>
<text x="155.3" y="115">FIRST LINE I/O</text>
<text x="198.8" y="115">SECOND LINE I/O</text>
<text x="269.6" y="182.7" transform="rotate(-90 269.6 182.7)">NEMA 17 Stepper Motor</text>
</g>
<g font-size="1.6" fill="#505050">
<text x="234.2" y="137.7" transform="rotate(-90 234.2 137.7)">R_V44</text>
<text x="238.8" y="137.8" transform="rotate(-90 238.8 137.8)">IVE</text>
<text x="238.8" y="135.2" transform="rotate(-90 238.8 135.2)">R</text>
<text x="234.2" y="147" transform="rotate(-90 234.2 147)">EASYDRIVE</text>
<text x="238.8" y="147" transform="rotate(-90 238.8 147)">MOTOR_DR</text>
</g>
</svg>
